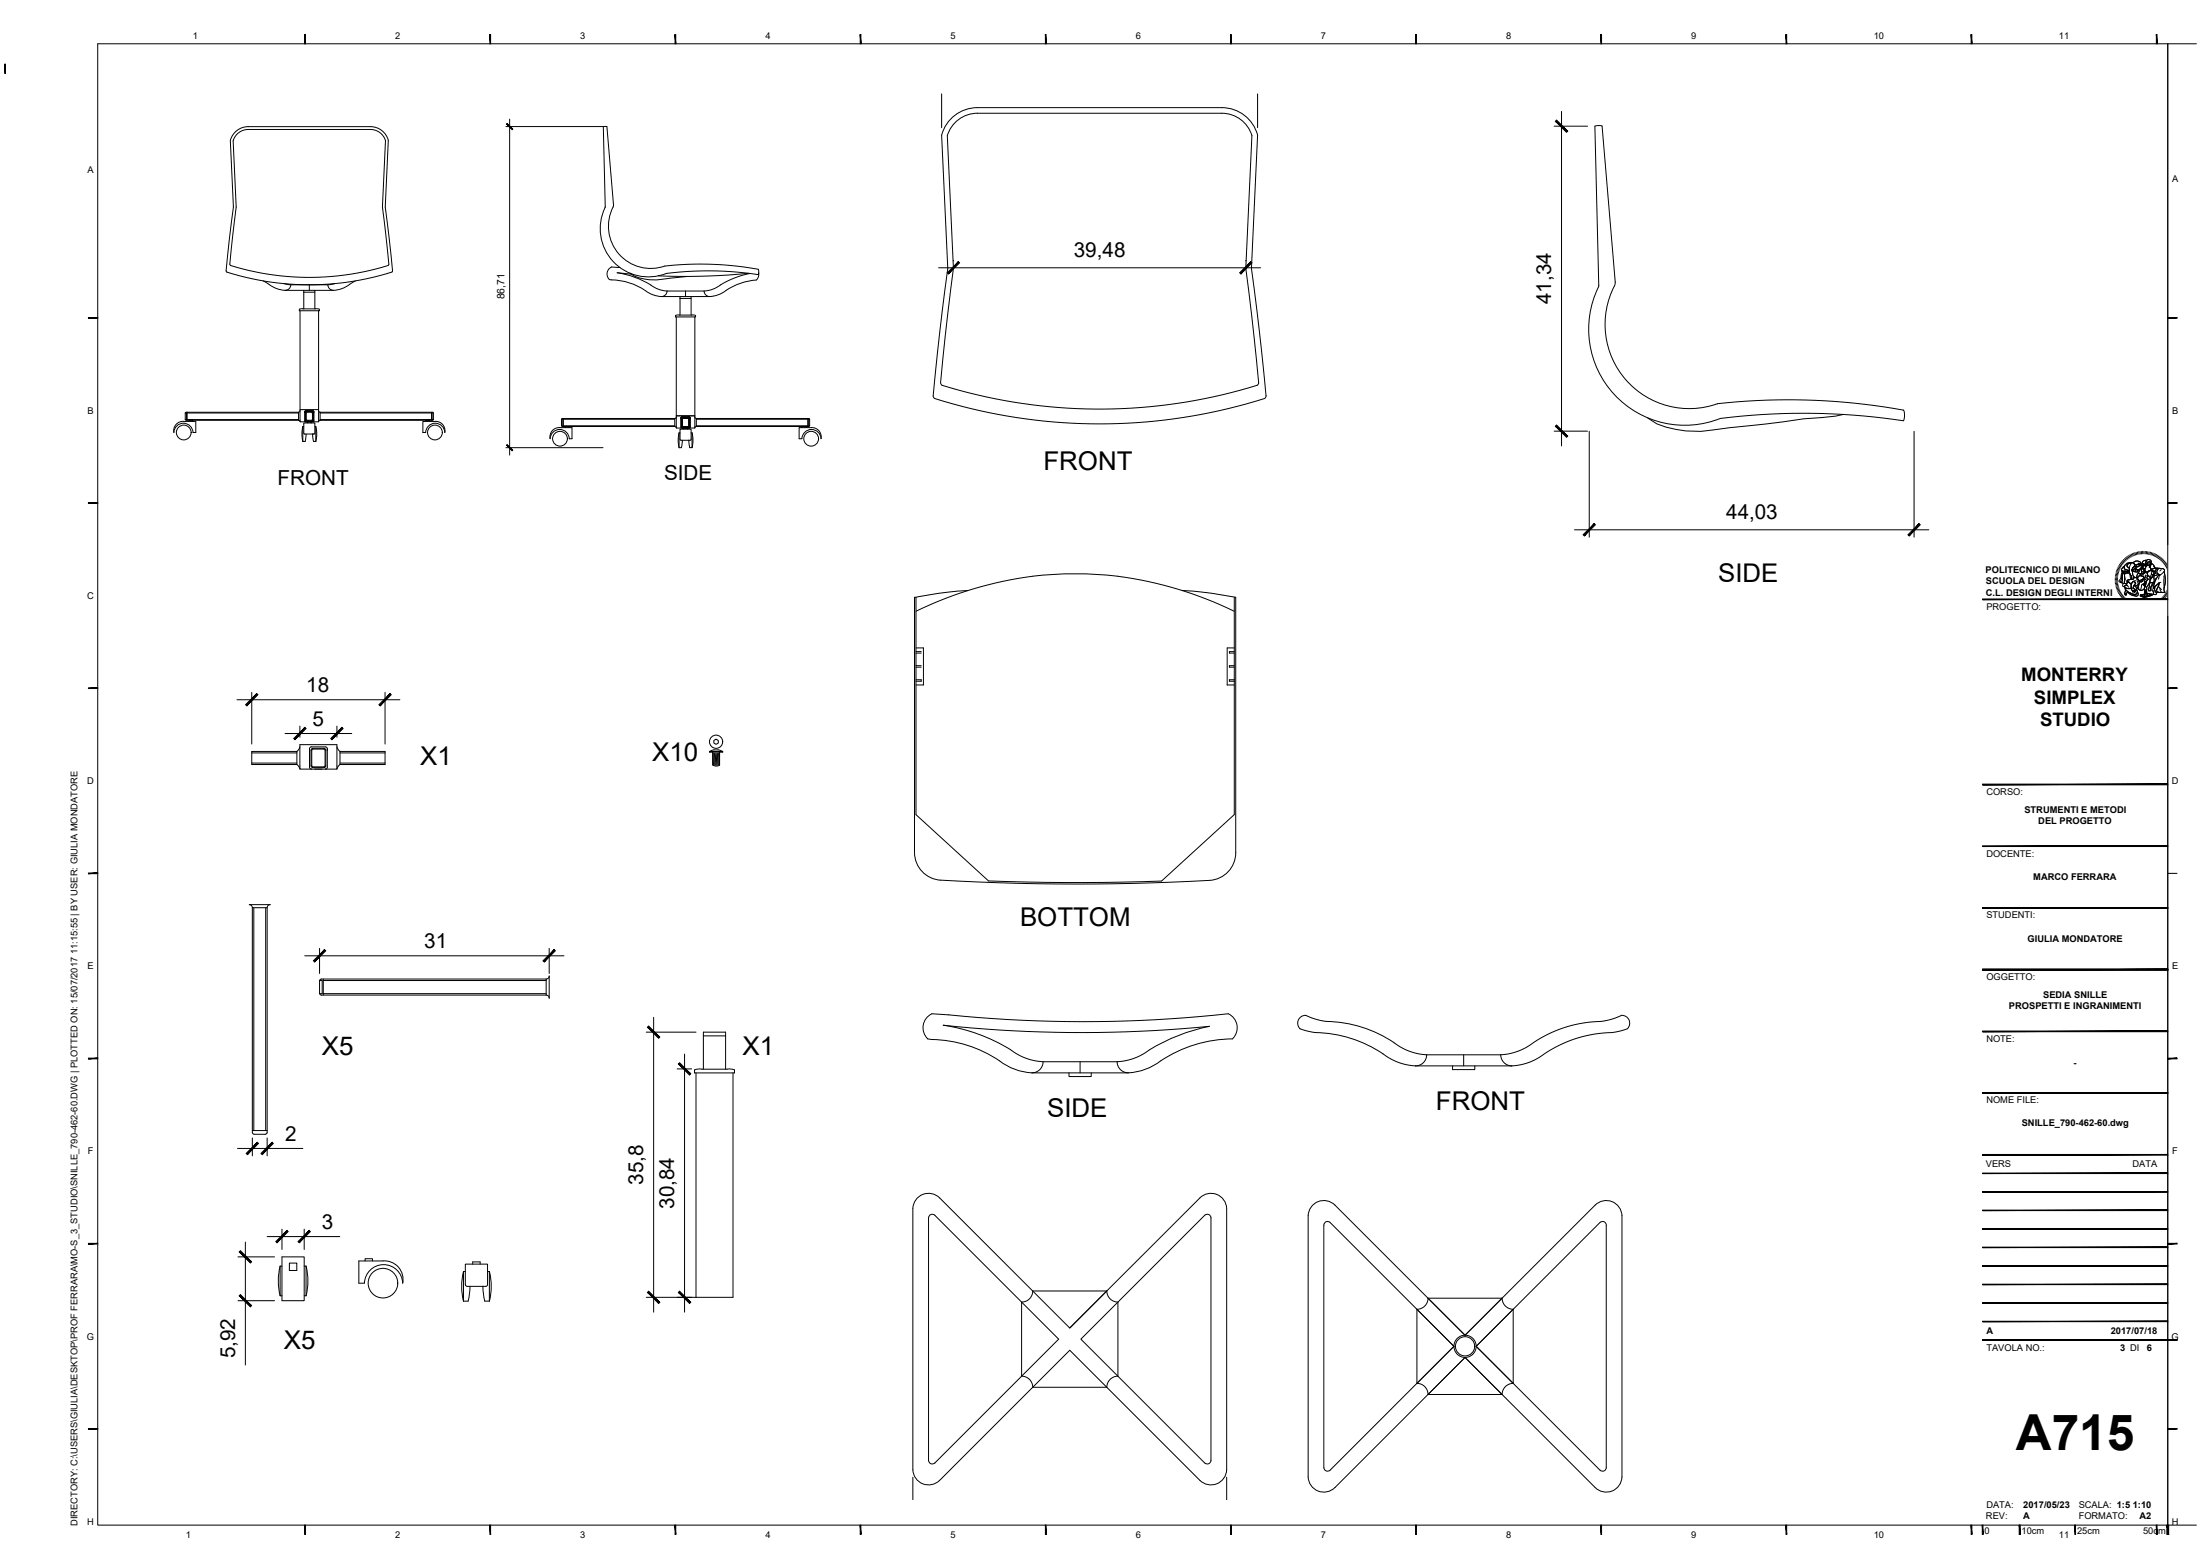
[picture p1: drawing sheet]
<svg xmlns="http://www.w3.org/2000/svg" width="594mm" height="420mm" viewBox="0 0 594 420" stroke-linecap="round" stroke-linejoin="round" font-family="sans-serif">
<!-- layer: A-FURN -->
<g fill="none" stroke="#000" stroke-width=".27">
<path d="M64 36.2a4.2 4.2 0 0 1 3-1.2h33a4.2 4.2 0 0 1 4.1 3l-.8 17.9 1.3 11.6 .3 4.1a70.6 70.6 0 0 1-42.8 0l.3-4.1 1.4-11.6-.8-17.9zM254.3 36.5l1.6 36-2.1 17.2-1.8 17.2M254.3 36.5a10 10 0 0 1 9.6-7.4h66a10 10 0 0 1 9.7 7.4l-1.7 36 2.2 17.2 1.8 17.2M257.8 33.2a8.5 8.5 0 0 1 6.1-2.6h66a8.5 8.5 0 0 1 8.2 6l-1.7 35.9 2.9 24.6 .6 6.2-.2 .6a141.5 141.5 0 0 1-85.5-.1l-.2-.5 .6-6.2 2.9-24.6-1.7-35.9a8.5 8.5 0 0 1 2-3.4zM165.6 55.9a11.4 11.4 0 0 0 1.5 12.7 11.4 11.4 0 0 0 12.4 3.2 79.1 79.1 0 0 1 25.3 1.1v1.2a96.4 96.4 0 0 0-24.9-.3 13.1 13.1 0 0 1-14.4-3.3 13.1 13.1 0 0 1-2.1-14.7l-.5-21.6 .8-.1 .2 .1 1.8 21.1-.1 .6M61.1 73.1l1.9-17.2-.8-18a5 5 0 0 1 4.8-3.7h33a5 5 0 0 1 4.9 3.7l-.9 18 2 17.4a49.9 49.9 0 0 1-12.1 2.9 74 74 0 0 1-32.6-2.7M61.1 73.1l.2 .4M71.1 75.8l.6 .4a9.6 9.6 0 0 0 5.3 2.2M76.7 76.6l1.8 .3M77 78.4h13M78.5 76.9a1.5 1.5 0 0 1-1.5 1.5M78.5 76.9h10"/>
<path d="M82 78.4v5M83.5 76.9v1.5M85 78.4v.5h-3M85 78.9v4.5M88.5 76.9a1.5 1.5 0 0 0 1.5 1.5M90.4 76.6l-1.9 .3M96 75.8l-.7 .4a9.6 9.6 0 0 1-5.3 2.2M165.1 75.6a17.7 17.7 0 0 1 10.3 3.6l1.9 .7 1.3 .2M167.4 72.3l-2.3-.2a1.99 1.99 0 0 0-.4 3.4l.4 .1M170.1 73.8a12.4 12.4 0 0 0 8.9 1.6l6.6-.8M170.5 74l-3.8-.4a26.5 26.5 0 0 1 10.8 4.4l2.6 .6M180.1 78.6a1.5 1.5 0 0 1-1.5 1.5"/>
<path d="M180.1 78.6h10M185.1 78.6v1.5M190.1 78.6a1.5 1.5 0 0 0 1.5 1.5M202.2 73.8a173.3 173.3 0 0 1-24.4 .7M202.5 73.8a27.6 27.6 0 0 0-9.7 4.2l-2.7 .6M204.9 73.7v.8l-.6 1.1a17.7 17.7 0 0 0-9.4 3.6l-1.9 .7-1.4 .2M436.2 76.1l-3.6-42-1.4-.2-.5 .2 1 43a26 26 0 0 0 4.1 29.3 26 26 0 0 0 28.8 6.6 185.9 185.9 0 0 1 49.5 .5 3.4 3.4 0 0 0-.1-2.8 173.6 173.6 0 0 0-50.2-1.7 22.7 22.7 0 0 1-24.7-6.4 22.7 22.7 0 0 1-3.1-25.4M436.2 76.1l-.2 1.1M81 83.9v30h1.6M85.2 83.4l1 .1v.4h-5.4v-.4l.5-.1h3.9M86 83.9v30h-1.5M178.6 80.1h13"/>
<path d="M182.4 85.2l4.9-.2 .5 .2v.4h-5.4zM182.6 85.6v30h1.6M183.6 80.1v5M186.6 80.1v.5h-3M186.6 80.6v4.5M187.6 85.6v30h-1.5M49.6 113.8a2.52 2.52 0 0 0-2.7 3 2.59 2.59 0 0 1 2.6-2.5 2.59 2.59 0 0 1 2.6 2.5h.8v-3h-3.3M50 111.5h.4v1.8h-.4M50.5 113.3h30.1M50.5 111.5h30.1M50.5 111.3v2.2M51 113.8v-.3h1v.3"/>
<path d="M80.6 111.3h-30.3l-.3 .3v1.6l.3 .3h30.3M80.6 111.3v2.2M80.6 113.5l.4 .4M81 110.6h5M81 110.9l-.4 .4M81.8 115.2h.2M81.8 115.2v4M81.8 115.2l-.3 1.7 .3 2.3M82 117v-2.8h3v2.8M82 117l.3 .2h2.5l.2-.2M82.3 111.2v2.5M82.3 111.2l.3-.3 2.1 .1v2.7l-.2 .2"/>
<path d="M82.3 113.7l.3 .2M82.5 111.4v2.1M82.5 113.5l.3 .2h1.5M82.6 113.9h1.9M82.7 117.2l-.3 2h-.6M82.8 111.4h1.5v2h-1.5zM83 114.2v-.3h1v.3M84.3 111.1h-1.5l-.3 .2M84.3 111.1l.2 .2v2.2l-.2 .2M84.4 117.2h.1M84.4 117.2l.3 2h.6M85 115.2h.3"/>
<path d="M85.3 115.2v4M85.3 115.2l.2 1.7-.2 2.3M86 110.9l.4 .4M86.4 111.3h30.4l.2 .3v1.6l-.2 .3h-30.4zM86.4 113.3h30.1M86.4 111.5h30.1M86.4 113.5l-.4 .4M115 113.8v-.3h1v.3M116.5 111.3v2.2M117 111.5h-.3v1.8h.3M117.4 113.8a2.52 2.52 0 0 1 2.7 3 2.59 2.59 0 0 0-2.6-2.5 2.59 2.59 0 0 0-2.6 2.5h-.7v-3h3.2M149.1 116.3l.8-.6 .9-.2h3.7v3h-.8a2.59 2.59 0 0 0-2.6-2.5 2.59 2.59 0 0 0-2.6 2.5l.2-1.4z"/>
<path d="M151.6 113.2v1.7l.3 .3h30.3M151.6 113.2h.4v1.8h-.4M152.1 115h30.1M152.1 113.2h30.1M152.1 113v2.2M152.6 115.5v-.3h1v.3M182.2 113h-30.3l-.3 .2M182.2 113v2.2M182.2 115.2l.4 .4M182.6 112.6l-.4 .4M182.6 112.3h5M183.4 116.9h.2"/>
<path d="M183.4 116.9v4M183.4 116.9l-.3 1.7 .3 2.3M183.9 112.8v2.5M183.9 112.8l.3-.2 2.1 .1v2.6l-.2 .3M183.9 115.3l.3 .3M184.1 113v2.1M184.1 113l.3-.2 1.7 .1v2.2l-.2 .3h-1.5l-.3-.3M184.2 115.6h1.9M184.3 118.9l-.3 2h-.6M184.4 113.1h1.5v2h-1.5zM184.6 115.9v-.3h1v.3M186 118.9h.1"/>
<path d="M186 118.9l.3 2M186.6 116.9h.3M186.6 118.6l-.2 .3-2.7-.1-.1-2.9h3v2.7M186.9 116.9v4M186.9 116.9l.2 1.7-.2 2.3M187.6 112.6l.4 .4M188 113h30.4l.2 .2M188 115h30.1M188 113.2h30.1M188 113v2.2M188 115.2l-.4 .4M216.5 118.5a2.59 2.59 0 0 1 2.6-2.5 2.59 2.59 0 0 1 2.6 2.5 2.52 2.52 0 0 0-2.7-3h-3.2v3h.7"/>
<path d="M216.6 115.5v-.3h1v.3M218.1 113v2.2M218.6 113.2h-.3v1.8h.3M218.6 113.2v1.7l-.2 .3h-30.4M341.9 106.9l-.2 .5a145.7 145.7 0 0 1-89.5 0l-.2-.5M497.8 111.9l-2.1 .5a180.4 180.4 0 0 0-18.9 2.1l-14.1 1.6a28.1 28.1 0 0 1-15.3-1.7l-2.5-1.5M186.3 120.9h.6M261.5 159.4l-6.6 .6-8 1.3v68.9a7.5 7.5 0 0 0 7.1 7.5M301.9 155.6a102 102 0 0 1 31.4 9.5M301.9 155.6a96.1 96.1 0 0 0-54.5 9.5M319.2 159.4l6.6 .6 7.9 1.3v68.9a7.5 7.5 0 0 1-7.1 7.5 648.6 648.6 0 0 1-72.6 0M247.4 161.3v58.7l19.5 17.9a642.6 642.6 0 0 0 46.8 0l19.6-17.9v-58.7"/>
<path d="M247.4 175h2v10h-2M247.4 176h1.4M247.4 176.4h1.4M247.4 179.8h1.4M333.3 175h-1.9v10h1.9M333.3 176h-1.3v.4h1.3M333.3 179.8h-1.3v.4h1.3M247.4 183.6h1.4v.4h-1.4M247.4 180.2h1.4M333.4 183.6h-1.4v.4h1.3M68 206.1h12.2M68 203.3h12.2"/>
<path d="M80.2 202.9h-12.2v3.5h12.2M80.2 202.9v3.5M80.2 206.4l.8 1.3M81 201.1h10v6.6h-10zM81 201.7l-.8 1.2M84.1 201.7h3.8l.4 .2 .1 5.3-.5 .5M84.1 201.7l-.5 .5v5l.5 .5M84.5 202.1h3l.5 .5-.1 4.4-.4 .3h-3M84.5 202.3h3l.3 .3-.1 4.3-.2 .2h-3M84.5 202.1l-.5 .5v4.2l.5 .5M84.5 202.3l-.3 .3v4.2l.3 .3M91 201.7l.8 1.2"/>
<path d="M91.8 206.4l-.8 1.3M91.8 202.9h12.2v3.5h-12.2M91.8 206.1h12.2M91.8 203.3h12.2M91.8 202.9v3.5M68.1 245.1h4v60.7l-.5 .5h-3l-.5-.5zM68.1 245.1a.82 .82 0 0 0-.8-.8h5.7a.82 .82 0 0 0-.9 .8M68.5 245.1v60.2M71.7 245.1v60.2M86.3 264.8h.7v3.5h-.7M87.3 268.3h60.2M87.3 264.8h60.2"/>
<path d="M87.3 264.4v4.3M147.5 264.4h-60.7l-.5 .5v3.3l.5 .5h60.7M147.5 264.4v4.3M147.5 264.4a.82 .82 0 0 0 .8-.9v6M147.5 268.7a.82 .82 0 0 1 .8 .8M189.9 278.7h6M437.9 274.2a20 20 0 0 1-9 1.8 35.2 35.2 0 0 0-16.9 6.9 15.9 15.9 0 0 1-6.8 1.9M437.9 274.2a2.12 2.12 0 0 1 2 1.2 2.12 2.12 0 0 1-.4 2.4M439.4 277.8a21.3 21.3 0 0 1-7.5 1.3 35.3 35.3 0 0 0-16.9 6.8 15.4 15.4 0 0 1-6.8 1.9M187.5 288.9l1.2-.3h8.5l1.1 .3v.8h-10.8zM187.9 289.7v60.6h10v-60.6M189.9 288.7v-9h6v9"/>
<path d="M272.9 283.5a15.6 15.6 0 0 0 8.8 3.2M272.9 283.4a48.6 48.6 0 0 0-18.2-6.6 351.7 351.7 0 0 0 71.9 .3 51.9 51.9 0 0 0-18.9 8 15.7 15.7 0 0 1-6 1.6M278.7 289.7h26M278.7 289.7a17.1 17.1 0 0 1-10-4 33.7 33.7 0 0 0-17.1-5 2.15 2.15 0 0 1-2-1.6 4.2 4.2 0 0 1 2.1-5.4 406.1 406.1 0 0 0 48.2 2.1 367.4 367.4 0 0 0 31.8-2.1 4.2 4.2 0 0 1 1.1 6.8 36.1 36.1 0 0 0-20.9 7 15.6 15.6 0 0 1-7.2 2.2M281.7 286.7h20M281.7 286.7a3 3 0 0 1-3 3M288.7 289.7v1h6v-1M291.7 286.7v3M301.7 286.7a3 3 0 0 0 3 3M382.2 287.8h26M385.3 284.8a3 3 0 0 1-3 3M385.3 284.8a17 17 0 0 1-10-4 35.2 35.2 0 0 0-17.9-5.1l-4-1.2a1.95 1.95 0 0 0-2.8 .9 1.95 1.95 0 0 0 1.2 2.7l2.6 .6a35.9 35.9 0 0 1 21.1 7.2 15.4 15.4 0 0 0 6.7 1.9"/>
<path d="M385.3 284.8h19.9M392.2 287.8v1h6v-1M395.2 284.8v3M405.3 284.8a3 3 0 0 0 3 3M68.1 305.3h4M76.1 339.4h6v11.8h-6zM251.1 328.1l.6-.2 .8 .3 33.4 33.4-33.4 33.4a1.01 1.01 0 0 1-1.1 .2 1.01 1.01 0 0 1-.7-.9v-65.4zM253.7 323.5a4.2 4.2 0 0 0-4.5-1 4.2 4.2 0 0 0-2.7 3.8v70.6a4.2 4.2 0 0 0 2.7 3.8 4.2 4.2 0 0 0 4.5-1l35.2-35.1 35.1 35.1a4.2 4.2 0 0 0 4.6 1 4.2 4.2 0 0 0 2.6-3.8v-70.6a4.2 4.2 0 0 0-2.6-3.8 4.2 4.2 0 0 0-4.6 1M253.7 323.5l35.2 35.1 10-10M324 323.5l-35.1 35.1M325.3 328.2a1 1 0 0 1 1.1-.3 1 1 0 0 1 .6 1v65.4a1 1 0 0 1-.6 .9 1 1 0 0 1-1.1-.2l-33.4-33.4zM353.2 328.3v70.5a4.2 4.2 0 0 0 2.7 3.8 4.2 4.2 0 0 0 4.6-.9l35.1-35.2 35.1 35.2a4.2 4.2 0 0 0 4.6 .9 4.2 4.2 0 0 0 2.7-3.8v-70.5"/>
<path d="M353.2 328.3a4.2 4.2 0 0 1 2.7-3.8 4.2 4.2 0 0 1 4.6 .9l35.1 35.1 35.1-35.1a4.2 4.2 0 0 1 4.6-.9 4.2 4.2 0 0 1 2.7 3.8M357.5 330.8a1 1 0 0 1 .6-.9 1 1 0 0 1 1.1 .2l33.4 33.4-33.4 33.5a1 1 0 0 1-1.1 .2 1 1 0 0 1-.6-.9v-65.5M433.8 330.8a1 1 0 0 0-.7-.9 1 1 0 0 0-1.1 .2l-33.4 33.4 33.4 33.5a1 1 0 0 0 1.1 .2 1 1 0 0 0 .7-.9l-.1-65.5M75.6 341.9v8M75.6 341.9h.5M75.6 349.9h.5M75.6 341.9a16.3 16.3 0 0 0 0 8M78.1 341.1h2v2h-2zM82.1 341.9h.5M82.1 349.9h.5M82.6 341.9v8M82.6 341.9a16.3 16.3 0 0 1 0 8"/>
<path d="M98.6 340.5v-.6h2v.6M103.4 340.5a5 5 0 0 1 5.3 6 5.2 5.2 0 0 0-5.1-5 5.2 5.2 0 0 0-5.2 5M103.4 340.5h-6.5v6h1.5M125.2 351.3h1.2M125.2 343.3h.5M125.2 343.3v8M125.2 343.3a16.3 16.3 0 0 0 0 8M125.7 341.3h6l-.1 5.8-.4 .2h-5.3l-.2-.4zM126.9 347.3l-.5 4M127.7 341.3v-.6h2v.6M130.4 347.3l.5 4h1.3M130.4 347.3h.1"/>
<path d="M131.7 343.3h.5M132.2 343.3v8M132.2 343.3a16.3 16.3 0 0 1 0 8M275.9 351.6v20M298.9 348.6h-20a3 3 0 0 1-3 3M298.9 348.6a3 3 0 0 0 3 3v20a3 3 0 0 0-3 3h-20a3 3 0 0 0-3-3M385.6 350.5h20l-10 10zM385.6 350.5a3 3 0 0 1-3 3v20a3 3 0 0 1 3 3h20a3 3 0 0 1 3-3M405.6 350.5a3 3 0 0 0 3 3M408.6 353.5l-10 10 10 10M408.6 353.5v20"/>
<circle cx="49.6" cy="116.8" r="2"/>
<circle cx="117.4" cy="116.8" r="2"/>
<circle cx="151.2" cy="118.5" r="2"/>
<circle cx="219" cy="118.5" r="2"/>
<circle cx="103.4" cy="346.5" r="4"/>
<circle cx="395.6" cy="363.5" r="3"/>
<circle cx="395.6" cy="363.5" r="2.6"/>
</g>
<!-- layer: A-ANNO-DIMS -->
<g fill="none" stroke="#000" stroke-width=".27">
<path d="M136.6 34.2h26.2M137.6 32.2v90.7M254.3 25.4v9.1M339.6 25.4v9.1M253.5 72.3h86.9M257.5 70.3v.2M336.4 70.3v.2M136.6 120.9h26.2M64 188.9h44M68 186.9v14M77 198.1h18M81 196.1v3"/>
<path d="M91 196.1v3M104 186.9v14M82.3 258.1h70M86.3 256.1v6.8M148.3 256.1v6.8M174.5 278.7h13.4M176.5 274.7v79.6M182.9 288.6h3.9M184.9 284.6v69.7M64.1 310.1h17.7M68.1 307.3v4.8M72.1 307.3v4.8"/>
<path d="M64.3 339.4h9.8M66.3 335.4v33.2M72.1 333.9h19.7M76.1 331.9v5.5M82.1 331.9v5.5M64.3 351.2h9.8M174.5 350.3h13.4M246.5 398.9v6.1M331.2 398.9v6.1"/>
</g>
<!-- layer: 0 -->
<g fill="#000" stroke="#000" stroke-width=".27">
<path d="M136.8 33.5l1.5 1.5 .1-.2zM136.8 33.5l.2-.2 1.4 1.5z"/>
<path d="M420 32.7l3 3 .3-.3zM420 32.7l.3-.3 3 3z"/>
<path d="M258.8 70.7l-2.7 3.3 3-3zM255.8 73.7l3-3-2.7 3.3z"/>
<path d="M334.8 73.7l.3 .3 2.7-3.3zM337.8 70.7l.3 .3-3 3z"/>
<path d="M420.3 114.8l-.3 .3 3.3 2.7zM420 115.1l3.3 2.7-.3 .3z"/>
<path d="M137 120.1l-.2 .1 1.6 1.4zM136.8 120.2l1.6 1.4-.1 .1z"/>
<path d="M430.5 141.4l-2.7 3.3 3-3zM430.5 141.4l-2.7 3.3-.3-.3z"/>
<path d="M518.2 141.4l-3 3 .3 .3zM518.2 141.4l.3 .3-3 3z"/>
<path d="M69.3 187.3l-2.7 3.3 3-3zM66.3 190.3l3-3-2.7 3.3z"/>
<path d="M82.3 196.4l-2.7 3.3 3-3zM82.3 196.4l-2.7 3.3-.3-.3z"/>
<path d="M89.3 199.4l.3 .3 2.7-3.3zM92.3 196.4l.3 .3-3 3z"/>
<path d="M102.3 190.3l.3 .3 2.7-3.3zM105.3 187.3l.3 .3-3 3z"/>
<path d="M87.6 256.4l-2.6 3.4 3-3.1zM87.6 256.4l-2.6 3.4-.4-.4z"/>
<path d="M146.6 259.4l.4 .4 2.6-3.4zM149.6 256.4l.4 .3-3 3.1z"/>
<path d="M174.8 277.4l3 3 .4-.4zM174.8 277.4l.4-.3 3 2.9z"/>
<path d="M183.2 287.3l3 3 .3-.3zM183.2 287.3l.3-.3 3 3z"/>
<path d="M69.5 308.4l-2.7 3.4 3-3zM69.5 308.4l-2.7 3.4-.3-.4z"/>
<path d="M73.5 308.4l-3 3 .3 .4zM73.5 308.4l.3 .4-3 3z"/>
<path d="M77.5 332.3l-2.7 3.3 3-3zM74.5 335.3l3-3-2.7 3.3z"/>
<path d="M80.5 335.3l.3 .3 2.7-3.3zM83.5 332.3l.3 .3-3 3z"/>
<path d="M64.6 349.9l3.3 2.7-3-3zM64.6 349.9l3.3 2.7-.3 .3z"/>
<path d="M64.6 338l3 3 .3-.3zM64.6 338l.3-.3 3 3z"/>
<path d="M175.2 348.7l-.4 .3 3.4 2.7zM174.8 349l3.4 2.7-.4 .3z"/>
<path d="M183.5 348.7l-.3 .3 3.3 2.7zM183.2 349l3.3 2.7-.3 .3z"/>
</g>
<!-- layer: mobili -->
<path d="M189.9 278.7v1M195.9 278.7v1" fill="none" stroke="#000" stroke-width=".27"/>
<!-- layer: QUOTE -->
<path d="M585.4 11.8v400M419.7 34.1h9M421.7 30.1v90.3M419.7 116.4h9M429.2 116.5v28.5M516.9 116.5v28.5M425.2 143.1h95.7" fill="none" stroke="#000" stroke-width=".27"/>
<!-- layer: Viti -->
<g fill="none" stroke="#000" stroke-width=".27">
<path d="M192.8 199.9l.6-.3 .6 .3v.7l-.6 .4-.6-.4zM191.6 202.9h3.6M191.6 202.9v.2h3.6v-.2M192.5 203.1v.2l.7 .2 1.1-.1v-.3M192.5 203.8v.3l.7 .2 1-.2 .1-.2M192.5 204.3v.3l.7 .2 1.1-.2v-.2M192.5 205.4v.2l.9 .2 .9-.1v-.3M192.5 205.9v.2l.9 .3 .9-.2v-.3M192.5 206.1v.3l.9 .2 .9-.2v-.2M192.5 206.4v.2l.9 .3 .9-.2v-.3M192.5 203.3a1.07 1.07 0 0 0 1.3 .5l.5-.2v-.2M192.5 203.6a1.07 1.07 0 0 0 1.3 .4l.5-.1v-.3"/>
<path d="M192.5 204.1a1.07 1.07 0 0 0 1.3 .4l.5-.1v-.3M192.5 204.6a.96 .96 0 0 0 1.2 .5l.6-.2v-.3M192.5 204.8v.1a.96 .96 0 0 0 1.2 .4l.6-.1v-.3M192.5 205.1a.96 .96 0 0 0 1.2 .5l.6-.2v-.3M192.5 205.6a.96 .96 0 0 0 1.2 .5l.6-.2v-.3M192.8 202.5h1.2M192.8 202.5l-1.2 .4M194 202.5l1.2 .4"/>
<circle cx="193.4" cy="200.3" r="1.78"/>
</g>
<!-- layer: G-ANNO-TTLB -->
<g fill="#000" stroke="#000" stroke-width=".27">
<path d="M1.3 17.3l.2 2.5v-2.5zM1.3 17.3l.2 2.5h-.2z"/>
<path d="M82.3 9.3l.2 2.5v-2.5zM82.3 9.3l.2 2.5h-.2z"/>
<path d="M132.3 9.3l.2 2.5v-2.5zM132.3 9.3l.2 2.5h-.2z"/>
<path d="M182.3 9.3l.2 2.5v-2.5zM182.3 9.3l.2 2.5h-.2z"/>
<path d="M232.3 9.3l.2 2.5v-2.5zM232.3 9.3l.2 2.5h-.2z"/>
<path d="M282.3 9.3l.2 2.5v-2.5zM282.3 9.3l.2 2.5h-.2z"/>
<path d="M332.3 9.3l.2 2.5v-2.5zM332.3 9.3l.2 2.5h-.2z"/>
<path d="M382.3 9.3l.2 2.5v-2.5zM382.3 9.3l.2 2.5h-.2z"/>
<path d="M432.3 9.3l.2 2.5v-2.5zM432.3 9.3l.2 2.5h-.2z"/>
<path d="M482.3 9.3l.2 2.5v-2.5zM482.3 9.3l.2 2.5h-.2z"/>
<path d="M532.3 9.3l.2 2.5v-2.5zM532.3 9.3l.2 2.5h-.2z"/>
<path d="M582.3 9.3l.2 2.5v-2.5zM582.3 9.3l.2 2.5h-.2z"/>
<path d="M23.9 85.9h2.5v-.2zM23.9 85.7h2.5l-2.5 .2z"/>
<path d="M585.4 85.9h2.5v-.2zM585.4 85.7h2.5l-2.5 .2z"/>
<path d="M23.9 135.9h2.5v-.2zM23.9 135.7h2.5l-2.5 .2z"/>
<path d="M585.4 135.9h2.5v-.2zM585.4 135.7h2.5l-2.5 .2z"/>
<path d="M535.4 161.9h50v-.2zM535.4 161.7h50l-50 .2z"/>
<path d="M23.9 185.9h2.5v-.2zM23.9 185.7h2.5l-2.5 .2z"/>
<path d="M585.4 185.9h2.5v-.2zM585.4 185.7h2.5l-2.5 .2z"/>
<path d="M535.4 211.9h50v-.2zM535.4 211.7h50l-50 .2z"/>
<path d="M23.9 235.9h2.5v-.2zM23.9 235.7h2.5l-2.5 .2z"/>
<path d="M535.4 228.6h50v-.2zM535.4 228.4h50l-50 .2z"/>
<path d="M535.4 245.1v.2l50-.2zM535.4 245.3l50-.2v.2z"/>
<path d="M535.4 245.3h50v-.2zM535.4 245.1h50l-50 .2z"/>
<path d="M535.4 261.7v.2l50-.2zM535.4 261.9l50-.2v.2z"/>
<path d="M535.4 261.7v.2l50-.2zM535.4 261.9l50-.2v.2z"/>
<path d="M535.4 278.4v.2l50-.2zM535.4 278.6l50-.2v.2z"/>
<path d="M535.4 261.7v.2l50-.2zM535.4 261.9l50-.2v.2z"/>
<path d="M535.4 261.7v.2l50-.2zM535.4 261.9l50-.2v.2z"/>
<path d="M23.9 285.9h2.5v-.2zM23.9 285.7h2.5l-2.5 .2z"/>
<path d="M535.4 295.1v.1l50-.1zM535.4 295.2l50-.1v.1z"/>
<path d="M535.4 295.1v.1l50-.1zM535.4 295.2l50-.1v.1z"/>
<path d="M585.4 285.9h2.5v-.2zM585.4 285.7h2.5l-2.5 .2z"/>
<path d="M535.4 316.8h50zM535.4 316.9l50-.1z"/>
<path d="M535.4 311.7v.2l50-.2zM535.4 311.9l50-.2v.2z"/>
<path d="M23.9 335.9h2.5v-.2zM23.9 335.7h2.5l-2.5 .2z"/>
<path d="M535.4 336.8h50zM535.4 336.9l50-.1z"/>
<path d="M535.4 331.8h50zM535.4 331.9l50-.1z"/>
<path d="M535.4 326.8h50zM535.4 326.9l50-.1z"/>
<path d="M535.4 321.8h50zM535.4 321.9l50-.1z"/>
<path d="M585.4 335.9h2.5v-.2zM585.4 335.7h2.5l-2.5 .2z"/>
<path d="M535.4 356.8h50zM535.4 356.9l50-.1z"/>
<path d="M535.4 351.8h50zM535.4 351.9l50-.1z"/>
<path d="M535.4 346.8h50zM535.4 346.9l50-.1z"/>
<path d="M535.4 341.8h50zM535.4 341.9l50-.1z"/>
<path d="M535.4 361.7v.2l50-.2zM535.4 361.9l50-.2v.2z"/>
<path d="M535.4 361.7v.2l50-.2zM535.4 361.9l50-.2v.2z"/>
<path d="M585.4 361.9h2.5v-.2zM585.4 361.7h2.5l-2.5 .2z"/>
<path d="M585.4 361.9h2.5v-.2zM585.4 361.7h2.5l-2.5 .2z"/>
<path d="M23.9 385.9h2.5v-.2zM23.9 385.7h2.5l-2.5 .2z"/>
<path d="M585.4 385.9h2.5v-.2zM585.4 385.7h2.5l-2.5 .2z"/>
<path d="M82.3 411.8l.2 2.5v-2.5zM82.3 411.8l.2 2.5h-.2z"/>
<path d="M132.3 411.8l.2 2.5v-2.5zM132.3 411.8l.2 2.5h-.2z"/>
<path d="M182.3 411.8l.2 2.5v-2.5zM182.3 411.8l.2 2.5h-.2z"/>
<path d="M232.3 411.8l.2 2.5v-2.5zM232.3 411.8l.2 2.5h-.2z"/>
<path d="M282.3 411.8l.2 2.5v-2.5zM282.3 411.8l.2 2.5h-.2z"/>
<path d="M332.3 411.8l.2 2.5v-2.5zM332.3 411.8l.2 2.5h-.2z"/>
<path d="M382.3 411.8l.2 2.5v-2.5zM382.3 411.8l.2 2.5h-.2z"/>
<path d="M432.3 411.8l.2 2.5v-2.5zM432.3 411.8l.2 2.5h-.2z"/>
<path d="M482.3 411.8l.2 2.5v-2.5zM482.3 411.8l.2 2.5h-.2z"/>
<path d="M532.3 411.8l.2 2.5v-2.5zM532.3 411.8l.2 2.5h-.2z"/>
<path d="M535.3 411.8v2.5h.2zM535.3 411.8h.2v2.5z"/>
<path d="M545.3 411.8l.2 2.5v-2.5zM545.3 411.8l.2 2.5h-.2z"/>
<path d="M545.3 411.8l.2 2.5v-2.5zM545.3 411.8l.2 2.5h-.2z"/>
<path d="M560.3 411.8l.2 2.5v-2.5zM560.3 411.8l.2 2.5h-.2z"/>
<path d="M582.3 411.8l.2 2.5v-2.5zM582.3 411.8l.2 2.5h-.2z"/>
<path d="M585.1 411.8l.5 2.5v-2.5zM585.1 411.8l.5 2.5h-.5z"/>
</g>
<path d="M585.4 11.8v400M593.1 11.8h-566.7v400h566.7M585.4 235.8h2.5" fill="none" stroke="#000" stroke-width=".27"/>
<!-- layer: G-ANNO-LOGO -->
<g fill="none" stroke="#000" stroke-width=".27">
<path d="M571.1 156.5h.7M571.2 156.1l.6 .1M571.2 155.8l.7 .1M571.2 155.4l.7 .1M571.3 155.1l.7 .1M571.4 154.7l.6 .2M571.4 154.4l.7 .2M571.5 154l.7 .3M571.7 153.7l.6 .3M571.8 153.4l.6 .3M571.8 156.8l-.7 .1M571.8 157.2h-.6"/>
<path d="M571.9 157.5l-.7 .1M571.9 157.8l-.6 .1M572 153.1l.6 .3M572 158.1l-.7 .2M572.1 158.4l-.7 .2M572.1 152.7l.6 .4M572.2 158.7l-.7 .3M572.3 159l-.6 .3M572.3 152.4l.6 .4M572.4 159.3l-.6 .3M572.5 152.1l.6 .4M572.6 159.6l-.6 .3"/>
<path d="M572.7 159.9l-.6 .4M572.7 151.9l.6 .4M573 151.6l.5 .4M573 154.1l.7 .1a.84 .84 0 0 0 1.3-.1l.1 .6h-1a.79 .79 0 0 1-1.1-.5zM573.1 154.1v.5M573.2 151.3l.5 .5M573.2 154.6l-.3 .6-.1 1.3-.3 .7 .4 .1M573.4 153.1l.3-.2-.1 .3a.83 .83 0 0 0 1 .8l.3 .1-.2 .1a.75 .75 0 0 1-1 0l-.3 .1a.45 .45 0 0 1-.5-.3 .45 .45 0 0 1 .2-.6zM573.4 151.1l.5 .4M573.5 154.7h.4l-.2 .5 .1 1.2-.1 1.1h-.2a.43 .43 0 0 1-.5-.1 .43 .43 0 0 1 .1-.6v-1.4zM573.5 154.7l-.3 .4-.1 1.6-.2 .6 .7 .2M573.6 152.9l-.5 .5a.44 .44 0 0 0-.2 .6 .44 .44 0 0 0 .5 .3l.6-.1a.65 .65 0 0 0 .9-.1"/>
<path d="M573.7 150.8l.5 .5M573.7 158.3a1.19 1.19 0 0 0 1.8 .5M573.7 152.7l.7-.6 1.3-.1a1 1 0 0 0-1.3 1l.6 .3v.8l-.6-.2a.67 .67 0 0 1-.8-.7zM573.8 158.6l.1 .6 .8 .6 1.9 .9M573.9 158.6l.7 .3 .9-.1 .4 .8v.2l.2-.2 .2 .3-.1-.5 .3 .4-.1-.5 .4 .2-.8-.7 .3-.7 .4 .1 .3 1a.79 .79 0 0 1 0 1 .79 .79 0 0 1-.8 .3l-1.5-.7-.8-.6zM573.9 154.7h1.2l.5 1.2v.4l-.4 .2a.6 .6 0 0 0-.6 .1 .6 .6 0 0 0-.2 .6l.2 .1-.4 .4a.55 .55 0 0 1-.5-.8v-1.7zM573.9 154.7l-.2 .6v2.2M574 150.6l.4 .5M574 159.3l-.1 .2a.86 .86 0 0 0 0 1.2l.4-.2-.2-.1a.48 .48 0 0 1 .4-.4 .48 .48 0 0 1 .5 .3l.9 .5a1.3 1.3 0 0 0 1.4-.1l-.1-.8M574 159.3l.8 .6 1.4 .6 .6-.1 .3-.4a.49 .49 0 0 1 .3 .4 .49 .49 0 0 1-.2 .5l-1.3-.1-.9-.5a.44 .44 0 0 0-.5-.3 .44 .44 0 0 0-.4 .4l.1 .2-.3 .1a.84 .84 0 0 1 0-1.2zM574.2 157.7a.5 .5 0 0 0-.8-.1 .5 .5 0 0 0 .1 .8 .62 .62 0 0 1 .5-.4 .62 .62 0 0 1 .6 .4l.3 .2M574.3 150.4l.4 .5"/>
<path d="M574.4 157.4l.4-.3 .2 .2a.73 .73 0 0 1 .5 1v.5a1.22 1.22 0 0 1-1.8-.5l.7-.3-.2-.2zM574.4 156.7l1.2-.4 .3 .2 .3-.5 .8 .1 .4 .4a1 1 0 0 1 .2 1.2 1 1 0 0 1-1.1 .5l-.2-.1 .1-.2a.47 .47 0 0 0 0-.8 .47 .47 0 0 0-.7 .3l-.2 .4-.7-.7a.29 .29 0 0 1-.4 .1 .29 .29 0 0 1 0-.5zM574.6 150.2l.3 .5M574.7 152.3a.93 .93 0 0 1 1-.3 .93 .93 0 0 1 .6 .9l-.2 .3a.92 .92 0 0 0-.2 1.4 1.1 1.1 0 0 0 .7 1.4l-.5 .1-.2 .4-.3-.2v-.4l-.5-1.2-.1-1.3a.62 .62 0 0 1-.5-.5 .62 .62 0 0 1 .2-.6zM574.7 157l.8 .8M574.8 157.1l-.6 .6 .1 .3M574.9 150l.3 .5M575 154.7l-2-.1-.3 1.6-.5 .7 .2 .3M575.2 149.8l.3 .6M575.2 155l.2 1.4M575.4 152.3l-.4 1.1 .1 1.4 .4 .7 .2 1 .3-.1 .1-.3 .5-.2a1.04 1.04 0 0 1-.8-1.4 1.49 1.49 0 0 1 .6-1.7 .93 .93 0 0 0-1.2-.9l-.9 .3-.6 .5-.1 .5a.83 .83 0 0 0 1 .8l.3 .1M575.5 149.6l.3 .6"/>
<path d="M575.6 156.3l-.4 .2a.6 .6 0 0 0-.6 .1 .6 .6 0 0 0-.2 .6l.2 .1M575.7 152a1 1 0 0 0-1.3 1l.6 .3M575.8 157.2a.45 .45 0 0 1 .6-.1 .45 .45 0 0 1 .1 .6l-.5 1.1 .8 .7-.4-.1 .1 .4-.3-.4 .1 .5-.2-.3-.3 .2 .1-.3-.4-.5v-1zM575.8 149.5l.3 .6M575.9 157.1a.47 .47 0 0 1 .7 .1 .47 .47 0 0 1-.2 .7l-.4 .9 .8 .7-.4-.2 .1 .5-.3-.4 .1 .5-.2-.3-.2 .2v-.3l-.4-.5v-1.1zM575.9 153.3l1-.4-.1 .6-1.2 .5zM575.9 153.8l.9-.2 .2 .2-.4 .1 .2 .5a.6 .6 0 0 1-.9-.6zM576 153.8a.57 .57 0 0 0 .8 .6M576.1 152l.7-.5 1 .2a.3 .3 0 0 1 .3 .3 .3 .3 0 0 1-.4 .3l-.2-.2-.7 .5-.4-.2M576.1 149.3l.3 .7M576.2 151.8l.5-.3h.6l.7 .4a.22 .22 0 0 1 .2 .2 .22 .22 0 0 1-.3 .2l-.4-.2-.4 .4h-.4l-.6-.5zM576.4 152.3l.6 .2 .6-.4 .3 .2-.2 .6-.4 .2-.5-.2-.5 .1z"/>
<path d="M576.5 149.2l.2 .7M576.6 155.9l.6 .3 .4 .6a.82 .82 0 0 1-.2 1.1h-.1M576.7 153.8l.8 .1-.2 .1a.38 .38 0 0 1-.4 .5 .38 .38 0 0 1-.2-.6zM576.7 158.2l.3 1a.8 .8 0 0 1 0 1 .8 .8 0 0 1-.8 .3M576.7 153.5l.3 .3M576.8 156.8l-.8 .2M576.8 153.3l-.1 .2-1 .5M576.8 149.1l.2 .7M576.9 152.9l-.4 .5M577 156.5l.7 .5M577.1 153.8a.34 .34 0 0 0-.5 .3 .34 .34 0 0 0 .5 .4 .34 .34 0 0 0 .2-.5l.2-.1h-.6M577.1 156.9a.7 .7 0 0 1 .2 1 .7 .7 0 0 1-1 .2"/>
<path d="M577.2 156.2l.1-.5a.9 .9 0 0 1 1.3 0l.3 .1a.32 .32 0 0 1 .1 .5 .32 .32 0 0 1-.4 .1l-1 .4 .6 .4 .4-.3 .1-.4a.38 .38 0 0 0 .4-.3 .38 .38 0 0 0-.2-.4l-.6-.3h-.6l-.5 .7-.2-.1v-.5l.5-.9 .2 .3h1.1l.5-.4v-.4l.6 .2 .1 1.1a.67 .67 0 0 0-.1 .9l-.3 .7-.5 .2-.1 .5h-.4l.3 .2h.3l-.1 .4 .2-.3-.3 1.1a.96 .96 0 0 1-1.5-.1l-.4-.4 .4-.5 .2-1.1M577.2 149l.1 .7M577.2 155.9l.6-.5 .6 .1 .5 .4a.3 .3 0 0 1 .1 .4 .3 .3 0 0 1-.5 .1l-.3 .2a.5 .5 0 0 1-.5 .3 .5 .5 0 0 1-.4-.5zM577.2 158.8l.8 .6M577.4 152.8v.1M577.5 152.4l.1 .2M577.5 154.8a1.25 1.25 0 0 0-.5 1.3M577.5 158.2v.9M577.5 149l.1 .6M577.5 152.5v.1M577.6 156.8l1.2-.4-.2 .5-.4 .2-.5-.1zM577.6 157.6l-.3 .9-.4 .5"/>
<path d="M577.7 156.9v.1M577.9 152.6l.7-.1a.29 .29 0 0 1 .2 .4 .29 .29 0 0 1-.5 0zM577.9 148.9l.1 .7M577.9 152.3l-.2 .6-.4 .2-.5-.2-.5 .1M578 153.4h.8l.5 1a.22 .22 0 0 1-.1 .3 .22 .22 0 0 1-.3-.1 .22 .22 0 0 1 .2-.3l-.2-.7a.43 .43 0 0 0-.7-.1 .43 .43 0 0 0 0 .6l.1 .1a.47 .47 0 0 1 0 .8 .47 .47 0 0 1-.7-.2l-.2-.2zM578.2 153.5l.3-.1 .4 .1 .1 .5a.64 .64 0 0 1 0 .7 .64 .64 0 0 1-.7 .2zM578.2 148.9l.1 .7M578.3 152.5l.2-.4 .4 .1 .3 .4-.3 .2M578.3 157h.1M578.3 157.9l-.3 1.5 1-.2M578.3 152.2l.4-.1 .5 .5a.23 .23 0 0 1-.3 .2 .23 .23 0 0 1-.2-.3h-.4zM578.4 156.6l.1 .1"/>
<path d="M578.4 156.9h.1M578.5 156.7h-.1M578.5 153.7h.1M578.6 153.6l-.2 .2M578.6 148.9v.6M578.7 152.6l-.4-.1-.5 .2h.3a.36 .36 0 0 0 .4 .3 .36 .36 0 0 0 .3-.4l-.2-.1 .1 .2M578.7 157.7l.3 .1 .2-.6 .4-.1-.4 1.3v-.4h-.3zM578.7 155v.7M578.8 156.4l-.2 .5a.5 .5 0 0 1-.8-.1M578.8 153.5l.2 .3-.1 .1M578.9 153.7a.43 .43 0 0 0-.7-.3 .43 .43 0 0 0 0 .7 .51 .51 0 0 1 0 .9 .51 .51 0 0 1-.7-.4l.4-1.1 .7-.2 .5 .5 .2 .6a.23 .23 0 0 1-.2 .3 .23 .23 0 0 1-.2-.3M578.9 148.9v.6"/>
<path d="M579 154l-.2 .1M579 153.8a.43 .43 0 0 1-.1 .6 .43 .43 0 0 1-.6-.1M579 154.7l-.3 .2-.4 .1M579.1 152.7l.1-.1a.99 .99 0 0 1 0 1.2v.1M579.2 157.2h.1M579.2 157.8l-.1 .6 .2-.3M579.2 152.3l.1 .4M579.3 154.2l-.2-.4a.87 .87 0 0 0 .1-1.2l-.3-.4a.46 .46 0 0 1-.4-.5 .46 .46 0 0 1 .7-.3l.5-.1-.3 .8 .1 .8 .2-.1v-.5a.4 .4 0 0 0 .3 .4 .4 .4 0 0 0 .5-.1l-.1 .5 .1 .2 .1-.2 .4 .6-1.1 .7M579.3 148.9v.7M579.3 157.6l-.1 .2-.1-.2M579.3 155.3l-.1 1.3M579.3 154.5l.5 .2"/>
<path d="M579.5 159.3l.1-.1 .1 1.1-.2-.6-.4 .7zM579.5 156.4l-.4 .4v.4M579.6 157.1l-.5 .3a.22 .22 0 0 1-.1 .4 .22 .22 0 0 1-.3-.1l.2 .3h.2M579.6 155.3l-.4 .9M579.7 148.9l-.1 .7M579.7 151.3l-.5 .1a.61 .61 0 0 0-.7 .7M579.8 152.3l.2 .4 .5-.1M579.8 151.2l.5-.1 .6 .4v.9l-.4 .9v-.8l.2-.4a.35 .35 0 0 0-.1-.5 .35 .35 0 0 0-.5 .2l-.3 .3-.1 .7-.2 .1-.1-.8zM579.8 151.2l.6-.1 .5 .6v.7l-.4 .9v-.8l.2-.4a.32 .32 0 0 0-.1-.4 .32 .32 0 0 0-.4 .1l-.3 .1-.2 .9-.2 .1-.1-.9zM579.9 154.4l.2-.1a1.56 1.56 0 0 1 1.9 .2l-.2 .6a1.26 1.26 0 0 1-1.1 .8l-.7-.6zM579.9 152.1h.2M579.9 156.4l.9-.1-.7 1.6a1.3 1.3 0 0 0-.4 1.4h-.2l-.3 .6-.2-.9z"/>
<path d="M579.9 156.4l-.9 2.6 .2 .9 .4-.7 .2 1.4-.3-.9-.4 1.1 .1-.9M580 151.8h.2a.29 .29 0 0 1 .4-.1 .29 .29 0 0 1 .1 .4l-.2 .4a.4 .4 0 0 1-.5 .2 .4 .4 0 0 1-.2-.4zM580 152.5l.1 .1M580 155.4v.1a.63 .63 0 0 0-.1 .9l1-.2 .4-.5M580 149l-.1 .6M580 152.1v.1M580.1 152.4l.1 .1M580.4 149l-.2 .7M580.4 152.3h.2M580.4 152.3h.1M580.4 157.4l.8-.1-.5 1.3 .2 .8-.4 .1-.4-.1zM580.6 153.1l.4 .6"/>
<path d="M580.7 155.5v.1M580.7 149.1l-.2 .7M580.7 154v-.1a2.26 2.26 0 0 1 1.9-.4l-.7 .9zM580.8 156.3l-.7 1.6a1.5 1.5 0 0 0-.5 1.5M580.8 155.5l-.3 .1M580.9 152.1a1.26 1.26 0 0 1 .9 1.1l.3 .2-.4 .1a.62 .62 0 0 1-.8 .1 .62 .62 0 0 1-.2-.8zM580.9 152.1l.5 .4 .4 .6M580.9 155.8l-.1 .1M581 149.2l-.1 .7M581.2 157.3l-.5 1.5a.43 .43 0 0 1-.2 .7l-.4-.1 .3-2M581.4 149.3l-.2 .7M581.5 155.2l-.1 .3"/>
<path d="M581.5 154.2l.3 .1 .2 .3M581.5 155.4h.2l-.1 .8a.66 .66 0 0 1-.4 1.1l-.8 .1 .3-1.1zM581.5 153l.5 .4M581.6 157.3l-1.2 .1M581.6 158.6l-.1 .3 .3 .1M581.7 149.4l-.2 .7M581.7 155.4v1.3l-.3 .9a1.9 1.9 0 0 0-.1 2.1l.2 .2M581.9 158.4l1.1-1-.5 1.6a1.22 1.22 0 0 0-.2 1.4l-.2 .1a.41 .41 0 0 1-.6 0 .41 .41 0 0 1 .1-.6zM581.9 154.4a1.05 1.05 0 0 1 1.7-.8 .56 .56 0 0 1 .8 .2 .56 .56 0 0 1-.2 .8l-.3 .2a1.09 1.09 0 0 1-1.9-.2M582 154.6l-.5 .6a.7 .7 0 0 1-.5 .7 .7 .7 0 0 1-.8-.3 .76 .76 0 0 1 0-1.2l.5-.3a.34 .34 0 0 1 .5 .3 .34 .34 0 0 1-.3 .4l.1 .2a.22 .22 0 0 0 .1 .2 .22 .22 0 0 0 .3-.1l.2-.4-.1-.5-.7-.2-.6 .2-.4 .5 .1 .2M582 156.2v.5M582 149.6l-.2 .6"/>
<path d="M582.4 149.7l-.4 .7M582.4 155.3l-.8 .1M582.5 159.6l.6 .4M582.7 149.9l-.4 .6M582.7 153.4a2.38 2.38 0 0 0-2 .6M582.9 158.3l.8 .9M582.9 155.3a6.7 6.7 0 0 0-1.4 3.5l1.5-1.4 .5-.1M582.9 153.4l.6 .2a.61 .61 0 0 1 .7 0 .61 .61 0 0 1 .2 .7l.2 1.2a8.1 8.1 0 0 1-.3 3.7l.3 .7-1.9 .1a.45 .45 0 0 1-.6-.3 .45 .45 0 0 1 .3-.6l.5-1.1 .1-.6-1.5 1.4a5.7 5.7 0 0 1 1.5-3.5l.4-.1a.93 .93 0 0 1-1-.7 .93 .93 0 0 1 .5-1.1zM582.9 153.5a.92 .92 0 0 0-.5 1 .92 .92 0 0 0 1 .7M583 150.1l-.4 .6M583 157.4l-.5 1.6a1.3 1.3 0 0 0-.2 1.4l-.1 .1a.45 .45 0 0 1-.7 0 .45 .45 0 0 1 .1-.7l.3-1.4M583.1 155.3l-.2 1.1"/>
<path d="M583.2 158.8l.2 .7 .5 .5M583.3 150.3l-.4 .6M583.5 153.9l-.3 .3M583.6 150.5l-.5 .5M583.8 150.8l-.4 .5M584.1 151l-.5 .5M584.3 155.5l.1 3.3M584.3 151.2l-.4 .5M584.4 154.4a9.8 9.8 0 0 1 0 5l.2 .5h-2.4M584.6 151.5l-.5 .5M584.8 151.8l-.5 .4M585 159.8l.6 .3"/>
<path d="M585 152.1l-.5 .4M585.1 159.5l.6 .3M585.2 152.4l-.5 .3M585.2 159.2l.7 .3M585.4 158.9l.6 .2M585.4 152.7l-.6 .3M585.5 158.6l.6 .2M585.6 158.3l.6 .2M585.6 153l-.6 .3M585.6 158l.7 .1M585.7 157.7l.7 .1M585.7 157.3l.7 .1"/>
<path d="M585.8 153.3l-.7 .3M585.8 157h.6M585.8 156.7l.7 .1M585.9 153.6l-.6 .3M586 154l-.6 .2M586.1 154.3l-.6 .2M586.2 154.6l-.6 .2M586.3 155l-.7 .1M586.4 155.3l-.7 .2M586.4 155.7l-.7 .1M586.5 156.1h-.7M586.5 156.4h-.7"/>
<path d="M572.9 160.2l-.6 .4M573.1 160.5l-.6 .4M573.2 160.7l-.5 .5M573.4 161l-.5 .4M573.7 161.2l-.5 .5M573.9 161.5l-.5 .5M574.1 161.7l-.4 .5M574.4 161.9l-.5 .5M574.6 162.1l-.4 .6M574.9 162.3l-.4 .6M575.2 162.5l-.4 .6M575.4 162.6l-.3 .6"/>
<path d="M575.7 162.8l-.3 .6M576 162.9l-.2 .7M576.3 163.1l-.2 .6M576.6 163.2l-.2 .6M576.9 163.3l-.1 .6M577.3 163.3l-.2 .7M577.6 163.4l-.1 .7M577.9 163.5l-.1 .6M578 160.7l2-.5 1.1 .3-2 .6zM578 160.7l1.1 .4v.2l-1.1-.3zM578.2 163.5v.7M578.6 163.5l-.1 .7"/>
<path d="M578.9 163.5v.7M579.1 161.1l2-.6v.3l-2 .6zM579.1 161.1v.2M579.2 163.5v.7M579.5 163.5l.1 .6M579.8 163.4l.2 .7M580.2 163.4l.1 .6M580.5 163.3l.2 .7M580.8 163.2l.2 .7M581.1 163.1l.2 .7M581.1 160.5v.3l-2 .6-1.1-.4v-.3l1.1 .4 2-.6a6.2 6.2 0 0 0-3.1 .2M581.4 163l.3 .6"/>
<path d="M581.7 162.9l.3 .6M582 162.7l.3 .6M582.3 162.6l.3 .6M582.6 162.4l.3 .6M582.8 162.2l.4 .6M583.1 162l.4 .6M583.3 161.8l.5 .5M583.6 161.6l.5 .5M583.8 161.4l.5 .4M584 161.1l.6 .5M584.3 160.9l.5 .4M584.5 160.6l.5 .4"/>
<path d="M584.6 160.4l.6 .3M584.8 160.1l.6 .3"/>
</g>
<!-- layer: G-ANNO-TTLB -->
<g fill="#fff" stroke="#fff" stroke-width=".27">
<path d="M560.4 161.8l30.7 4.3-5.7-4.3zM560.4 161.8l30.7 4.3h-30.7z"/>
<path d="M585.4 147.3h5.7l-5.7 14.5zM591.1 147.3l-5.7 14.5 5.7 4.3z"/>
</g>
<path d="M560.4 161.8h25v-14.5h5.7v18.8h-30.7z" fill="none" stroke="#fff" stroke-width=".27"/>
<text font-size="13.4" x="544.4" y="391.6">A715</text>
<g font-size="7">
<text x="281.8" y="127">FRONT</text>
<text x="464" y="157.2">SIDE</text>
<text x="113.4" y="206.6">X1</text>
<text x="176.1" y="205.4">X10</text>
<text x="275.4" y="250">BOTTOM</text>
<text x="86.9" y="284.9">X5</text>
<text x="200.5" y="284.9">X1</text>
<text x="387.7" y="299.6">FRONT</text>
<text x="282.8" y="301.5">SIDE</text>
<text x="76.7" y="364.3">X5</text>
</g>
<g font-size="5.6">
<text x="289.9" y="69.5">39,48</text>
<text x="418.9" y="82.1" transform="rotate(-90 418.9 82.1)">41,34</text>
<text x="74.9" y="131">FRONT</text>
<text x="179.3" y="129.7">SIDE</text>
<text x="466.1" y="140.3">44,03</text>
<text x="82.7" y="186.9">18</text>
<text x="84.4" y="196">5</text>
<text x="114.6" y="256">31</text>
<text x="77" y="308.1">2</text>
<text x="173.7" y="319.9" transform="rotate(-90 173.7 319.9)">35,8</text>
<text x="182.1" y="326.4" transform="rotate(-90 182.1 326.4)">30,84</text>
<text x="86.9" y="331.8">3</text>
<text x="63.5" y="366.8" transform="rotate(-90 63.5 366.8)">5,92</text>
</g>
<g font-size="5">
<text x="545.8" y="184">MONTERRY</text>
<text x="549.3" y="190">SIMPLEX</text>
<text x="550.9" y="196.1">STUDIO</text>
</g>
<text font-size="2.8" x="136.2" y="80.8" transform="rotate(-90 136.2 80.8)">86,71</text>
<g font-size="2.5">
<text x="52" y="10.7">1</text>
<text x="106.7" y="10.7">2</text>
<text x="156.7" y="10.7">3</text>
<text x="206.7" y="10.7">4</text>
<text x="256.7" y="10.7">5</text>
<text x="306.7" y="10.7">6</text>
<text x="356.7" y="10.7">7</text>
<text x="406.7" y="10.7">8</text>
<text x="456.7" y="10.7">9</text>
<text x="506" y="10.7">10</text>
<text x="556" y="10.7">11</text>
<text x="23.6" y="46.8">A</text>
<text x="586.5" y="49">A</text>
<text x="23.6" y="111.7">B</text>
<text x="586.5" y="111.7">B</text>
<text x="536.2" y="154.8">POLITECNICO DI MILANO</text>
<text x="23.6" y="161.7">C</text>
<text x="536.3" y="160.8">C.L. DESIGN DEGLI INTERNI</text>
<text x="536.3" y="157.8">SCUOLA DEL DESIGN</text>
<text x="536.4" y="164.6">PROGETTO:</text>
<text x="23.6" y="211.7">D</text>
<text x="536.4" y="214.6">CORSO:</text>
<text x="586.5" y="211.7">D</text>
<text x="546.7" y="219.5">STRUMENTI E METODI</text>
<text x="550.4" y="222.6">DEL PROGETTO</text>
<text x="536.4" y="231.3">DOCENTE:</text>
<text x="549" y="237.7">MARCO FERRARA</text>
<text x="536.4" y="247.9">STUDENTI:</text>
<text x="547.5" y="254.4">GIULIA MONDATORE</text>
<text x="23.6" y="261.7">E</text>
<text x="586.5" y="261.7">E</text>
<text x="536.4" y="264.6">OGGETTO:</text>
<text x="551.7" y="269.5">SEDIA SNILLE</text>
<text x="542.5" y="272.6">PROSPETTI E INGRANIMENTI</text>
<text x="536.4" y="281.3">NOTE:</text>
<text x="559.9" y="287.7">-</text>
<text x="536.4" y="297.9">NOME FILE:</text>
<text x="545.9" y="304.1">SNILLE_790-462-60.dwg</text>
<text x="23.7" y="311.7">F</text>
<text x="586.6" y="311.7">F</text>
<text x="536.2" y="315.2">VERS</text>
<text x="575.9" y="315.2">DATA</text>
<text x="23.5" y="361.7">G</text>
<text x="536.4" y="364.7">TAVOLA NO.:</text>
<text x="536.4" y="360.2">A</text>
<text x="570" y="360.2">2017/07/18</text>
<text x="572.6" y="364.7">3 DI</text>
<text x="579.7" y="364.7">6</text>
<text x="586.4" y="361.7">G</text>
<text x="536.4" y="407.3">DATA:</text>
<text x="546.4" y="407.2">2017/05/23</text>
<text x="561.3" y="407.2">SCALA: 1:5 1:10</text>
<text x="20.9" y="412.1" transform="rotate(-90 20.9 412.1)">DIRECTORY: C:\USERS\GIULIA\DESKTOP\PROF FERRARA\MO-S_3_STUDIO\SNILLE_790-462-60.DWG | PLOTTED ON: 15/07/2017 11:15:55 | BY USER: GIULIA MONDATORE</text>
<text x="23.6" y="411.7">H</text>
<text x="536.3" y="410.2">REV:</text>
<text x="546.4" y="410.2">A</text>
<text x="561.3" y="410.2">FORMATO:</text>
<text x="577.7" y="410.2">A2</text>
<text x="586.5" y="411.7">H</text>
<text x="50.2" y="415.2">1</text>
<text x="106.7" y="415.2">2</text>
<text x="156.7" y="415.2">3</text>
<text x="206.7" y="415.2">4</text>
<text x="256.7" y="415.2">5</text>
<text x="306.7" y="415.2">6</text>
<text x="356.7" y="415.2">7</text>
<text x="406.7" y="415.2">8</text>
<text x="456.7" y="415.2">9</text>
<text x="506" y="415.2">10</text>
<text x="535.9" y="414.3">0</text>
<text x="545.9" y="414.3">10cm</text>
<text x="556" y="415.2">11</text>
<text x="560.9" y="414.3">25cm</text>
<text x="578.7" y="414.3">50cm</text>
</g>
</svg>
